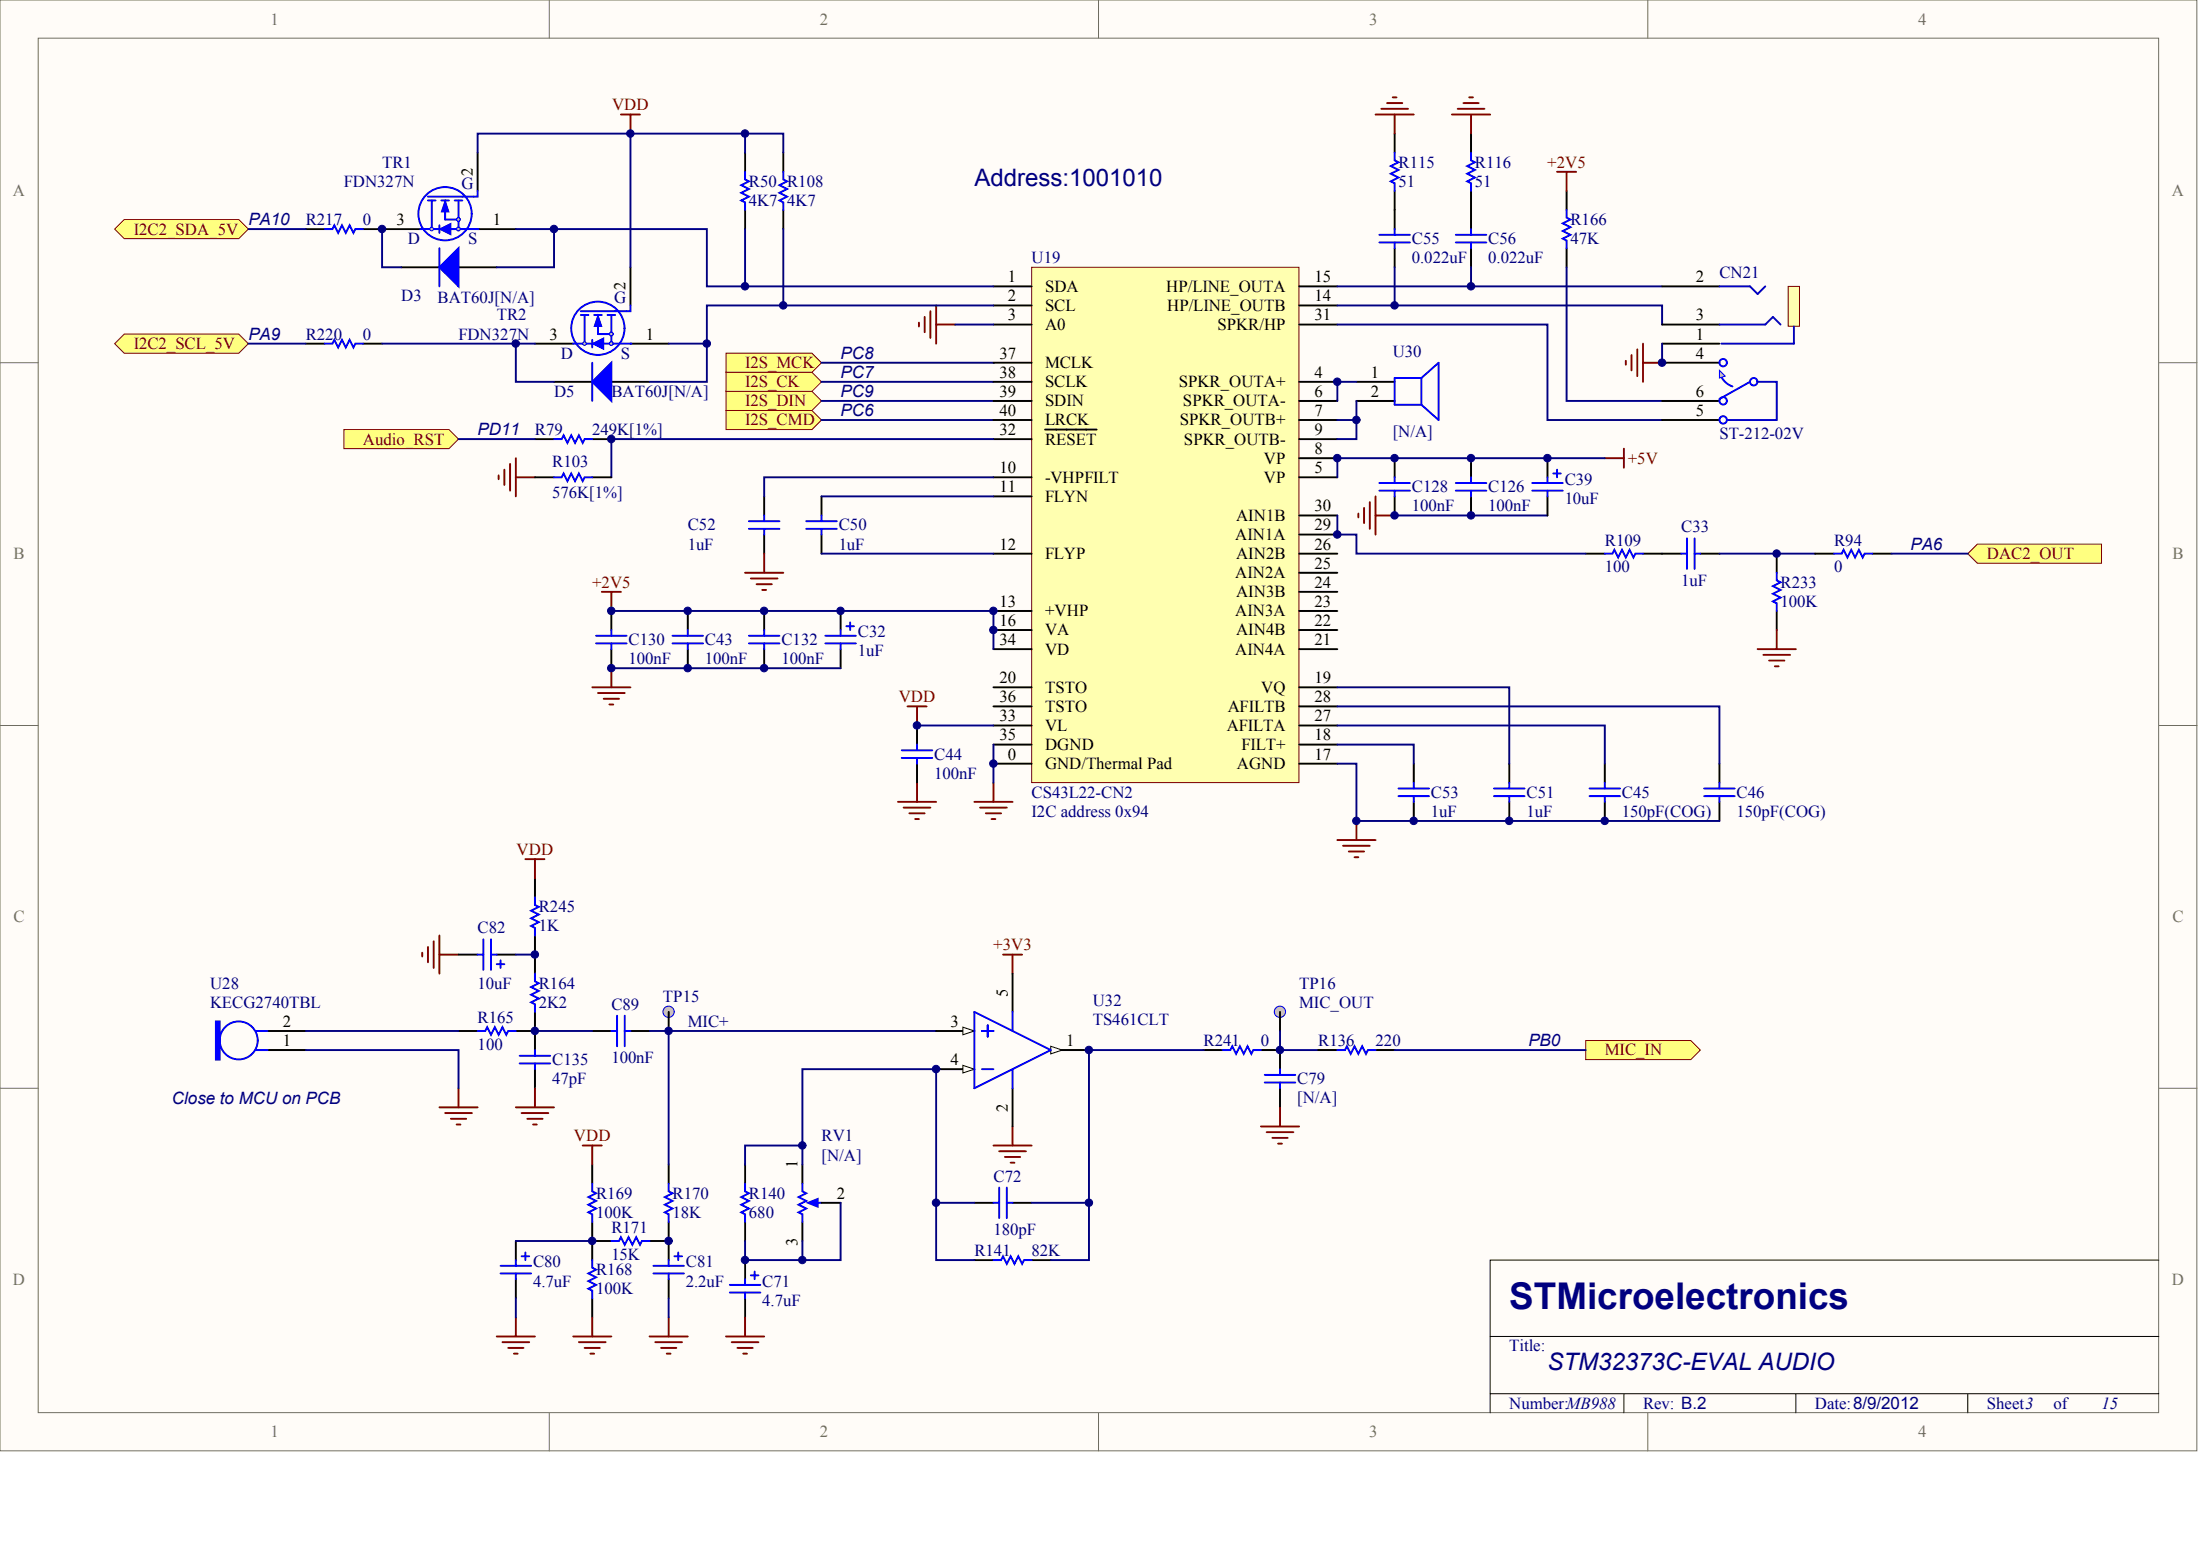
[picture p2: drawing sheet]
<svg xmlns="http://www.w3.org/2000/svg" width="840mm" height="594mm" viewBox="0 0 840 594" stroke-linecap="round" stroke-linejoin="round" font-family="sans-serif">
<g fill="#fffcf8" stroke="#716f64" stroke-width=".38">
<path d="M0 0h838.4v553.6h-838.4z"/>
<path d="M14.6 14.6h809.2v524.4h-809.2z"/>
</g>
<path d="M209.6 0v14.6M419.2 0v14.6M628.9 0v14.6M0 138.4h14.6M823.9 138.4h14.6M0 276.8h14.6M823.9 276.8h14.6M0 415.2h14.6M823.9 415.2h14.6M209.6 539.1v14.5M419.2 539.1v14.5M628.9 539.1v14.5" fill="none" stroke="#716f64" stroke-width=".38"/>
<path d="M823.9 480.8h-255.2v58.3M568.7 509.9h255.2M568.7 531.8h255.2M619.7 531.8v7.3M685.4 531.8v7.3M751 531.8v7.3" fill="none" stroke="#000" stroke-width=".38"/>
<path d="M102.1 393.4h14.6M226 393.4h7.3M240.6 393.4h7.3M102.1 400.7h14.6M226 444.4v7.3M226 466.2v14.6M226 495.4v7.2" fill="none" stroke="#000" stroke-width=".73"/>
<g fill="none" stroke="#00f" stroke-width=".73">
<path d="M97.7 393.4h4.4M233.3 393.4h2.2M235.5 387.5v11.7M238.4 393.4h2.2M238.4 387.5v11.7M97.7 400.7h4.4M226 451.7v2.9l1.5 .7-2.9 1.5 2.9 1.4-2.9 1.5 2.9 1.4-2.9 1.5 1.4 .7v2.9M226 480.8v2.9l1.5 .7-2.9 1.5 2.9 1.4-2.9 1.5 2.9 1.5-2.9 1.4 1.4 .7v3"/>
<circle cx="91.1" cy="397" r="7.3"/>
</g>
<path d="M82.4 389.7h1.4v14.6h-1.4z" fill-rule="evenodd" fill="#00f" stroke="#00f" stroke-width=".73"/>
<circle cx="255.2" cy="386.1" r="2.15" fill="#c0c0c0" stroke="#00f" stroke-width=".38"/>
<g fill="none" stroke="#000" stroke-width=".73">
<path d="M204.2 335.1v7.3M204.2 356.9v14.6M175 364.2h7.3M189.6 364.2h7.3M175 393.4h7.3M196.9 393.4h7.3M204.2 386.1v14.6M255.2 386.1v7.3M204.2 407.9v7.3M255.2 444.4v7.3M284.4 444.4v7.3M306.2 444.4v7.3"/>
<path d="M313.5 458.9h7.3M196.9 473.5v7.3M226 473.5h7.3M247.9 473.5h7.3M255.2 466.2v14.6M284.4 466.2v7.3M306.2 466.2v7.3M196.9 488.1v7.3M255.2 488.1v7.3M284.4 480.8v7.3M284.4 495.4v7.2"/>
</g>
<g fill="none" stroke="#00f" stroke-width=".73">
<path d="M184.5 358.4v11.7M187.4 358.4v11.7M204.2 342.4v2.9l1.4 .7-2.9 1.5 2.9 1.4-2.9 1.5 2.9 1.4-2.9 1.5 1.5 .7v2.9M182.3 364.2h2.2M187.4 364.2h2.2M189.6 367.9h2.9M191 366.4v2.9M204.2 371.5v2.9l1.4 .8-2.9 1.4 2.9 1.5-2.9 1.4 2.9 1.5-2.9 1.4 1.5 .8v2.9M182.3 393.4h2.9l.7-1.5 1.5 2.9 1.4-2.9 1.5 2.9 1.5-2.9 1.4 2.9 .7-1.4h3M198.3 405.8h11.7M198.3 402.8h11.7M204.2 400.7v2.1"/>
<path d="M204.2 405.8v2.1M255.2 451.7v2.9l1.4 .7-2.9 1.5 2.9 1.4-2.9 1.5 2.9 1.4-2.9 1.5 1.5 .7v2.9M284.4 451.7v2.9l1.4 .7-2.9 1.5 2.9 1.4-2.9 1.5 2.9 1.4-2.9 1.5 1.5 .7v2.9M306.2 451.7v2.9l1.5 .7-2.9 1.5 2.9 1.4-2.9 1.5 2.9 1.4-2.9 1.5 1.4 .7v2.9M309.9 458.9h3.6M199 479.3h3M200.5 477.9v2.9M233.3 473.5h2.9l.8-1.5 1.4 3 1.5-3 1.4 3 1.5-3 1.5 3 .7-1.5h2.9M257.4 479.3h2.9M258.8 477.9v2.9M191 483h11.7M191 485.9h11.7"/>
<path d="M196.9 480.8v2.2M196.9 485.9v2.2M249.4 483h11.6M249.4 485.9h11.6M255.2 480.8v2.2M255.2 485.9v2.2M278.5 490.3h11.7M278.5 493.2h11.7M284.4 488.1v2.2M284.4 493.2v2.2M286.5 486.6h3M288 485.2v2.9"/>
</g>
<g fill="none" stroke="#800000" stroke-width=".73">
<path d="M200.5 327.8h7.3M204.2 327.8v7.3M165.5 359.1v10.2M167.7 356.9v14.6M161.1 363.5v1.5M163.3 361.3v5.8M167.7 364.2h7.3M175 415.2v7.3M204.2 415.2v7.3M167.7 422.5h14.6M169.9 424.7h10.2M172.1 426.9h5.8"/>
<path d="M174.3 429.1h1.4M196.9 422.5h14.5M199 424.7h10.3M201.2 426.9h5.9M203.4 429.1h1.5M222.4 437.1h7.3M226 437.1v7.3M189.6 509.9h14.6M191.8 512.1h10.2M193.9 514.3h5.9M196.1 516.5h1.5M196.9 502.6v7.3"/>
<path d="M218.7 509.9h14.6M220.9 512.1h10.2M223.1 514.3h5.8M225.3 516.5h1.5M226 502.6v7.3M247.9 509.9h14.6M250.1 512.1h10.2M252.3 514.3h5.8M254.5 516.5h1.4M255.2 502.6v7.3M277.1 509.9h14.5M279.3 512.1h10.2"/>
<path d="M281.4 514.3h5.9M283.6 516.5h1.5M284.4 502.6v7.3"/>
</g>
<path d="M308.4 458.9l3.7-1.4v2.9z" fill="#00f" stroke="#00f" stroke-width=".73"/>
<path d="M196.9 364.2h7.3M116.7 393.4h58.3M204.2 393.4h21.8M247.9 393.4h7.3v51M255.2 393.4h102.1M116.7 400.7h58.3v14.5M284.4 444.4v-7.3h21.8v7.3M320.8 458.9v21.9h-36.4v-7.3M196.9 473.5h29.1M306.2 473.5v7.3M196.9 495.4v7.2M255.2 495.4v7.2" fill="none" stroke="#000080" stroke-width=".73"/>
<g fill="#ffff80" stroke="#800000" stroke-width=".38">
<path d="M277.1 156.6h32.8l3.6 3.7-3.6 3.6h-32.8z" fill-rule="evenodd"/>
<path d="M277.1 149.3h32.8l3.6 3.7-3.6 3.6h-32.8z" fill-rule="evenodd"/>
<path d="M277.1 142h32.8l3.6 3.7-3.6 3.6h-32.8z" fill-rule="evenodd"/>
</g>
<path d="M233.3 255v7.2M226 262.2h14.6M228.2 264.4h10.2M230.4 266.6h5.8M232.6 268.8h1.4" fill="none" stroke="#800000" stroke-width=".73"/>
<g fill="#ffff80" stroke="#800000" stroke-width=".38">
<path d="M43.7 131.1l3.7-3.6h43.7l3.7 3.6-3.7 3.7h-43.7z" fill-rule="evenodd"/>
<path d="M43.7 87.4l3.7-3.6h43.7l3.7 3.6-3.7 3.7h-43.7z" fill-rule="evenodd"/>
</g>
<path d="M532.3 51v7.3M532.3 72.8v7.3M517.7 145.7h14.6M517.7 153h14.6M204.2 167.5h7.2M226 167.5h7.3" fill="none" stroke="#000" stroke-width=".73"/>
<path d="M532.3 58.3v2.9l1.4 .7-2.9 1.5 2.9 1.4-2.9 1.5 2.9 1.4-2.9 1.5 1.5 .7v2.9M542.5 144.2l6.5-5.8v21.9l-6.5-5.9M542.5 144.2v10.2M542.5 144.2h-10.2v10.2h10.2M211.4 167.5h3l.7-1.4 1.4 2.9 1.5-2.9 1.5 2.9 1.4-2.9 1.5 2.9 .7-1.5h2.9" fill="none" stroke="#00f" stroke-width=".73"/>
<path d="M529.3 39.3h5.9M531.5 37.1h1.5M525 43.7h14.5M527.1 41.5h10.3M532.3 43.7v7.3M620.5 137.7v1.4M622.7 135.5v5.8M624.9 133.3v10.2M627 131.1v14.6M627 138.4h7.3" fill="none" stroke="#800000" stroke-width=".73"/>
<path d="M131.2 163.9h40.1l3.7 3.6-3.7 3.7h-40.1z" fill-rule="evenodd" fill="#ffff80" stroke="#800000" stroke-width=".38"/>
<path d="M175 167.5h29.2" fill="none" stroke="#000080" stroke-width=".73"/>
<path d="M277.1 134.8h32.8l3.6 3.6-3.6 3.6h-32.8z" fill-rule="evenodd" fill="#ffff80" stroke="#800000" stroke-width=".38"/>
<path d="M192.5 179.2v5.8M194.7 177v10.2M196.9 174.8v14.6M612.5 174.8h7.2M619.7 171.2v7.3M190.3 181.4v1.4M196.9 182.1h7.3" fill="none" stroke="#800000" stroke-width=".73"/>
<path d="M313.5 138.4h65.6M313.5 145.7h65.6M313.5 153h65.6M313.5 160.3h65.6" fill="none" stroke="#000080" stroke-width=".73"/>
<path d="M313.5 189.4v7.3M313.5 204v7.3M320.8 233.1v7.3M320.8 247.7v7.3" fill="none" stroke="#000" stroke-width=".73"/>
<path d="M307.7 198.9h11.7M313.5 196.7v2.2M307.7 201.8h11.7M313.5 201.8v2.2M323 238.9h2.9M324.5 237.5v2.9M315 242.6h11.6M315 245.5h11.6M320.8 240.4v2.2M320.8 245.5v2.2" fill="none" stroke="#00f" stroke-width=".73"/>
<path d="M393.7 102h102v196.6h-102z" fill="#ffffb0" stroke="#800000" stroke-width=".38"/>
<g fill="none" stroke="#000" stroke-width=".73">
<path d="M561.4 51v7.3M561.4 72.8v14.6M597.9 72.8v7.3M532.3 80.1v7.3M532.3 94.7v7.3M561.4 94.7v7.3M597.9 94.7v7.3M379.1 109.3h14.6M379.1 116.6h14.6M495.8 109.3h14.6M495.8 116.6h14.6M634.3 109.3h21.9"/>
<path d="M379.1 123.8h14.6M379.1 138.4h14.6M495.8 123.8h14.6M634.3 123.8h21.9M634.3 131.1h21.9M379.1 145.7h14.6M379.1 153h14.6M495.8 145.7h14.6M495.8 153h14.6M379.1 160.3h14.6M379.1 167.5h14.6M398.8 163.9h19.7"/>
<path d="M495.8 160.3h14.6M495.8 174.8h14.6M495.8 167.5h14.6M291.6 189.4v7.3M379.1 182.1h14.6M379.1 189.4h14.6M495.8 182.1h14.6M495.8 196.7h14.6M291.6 204v7.3M379.1 211.3h14.6M495.8 211.3h14.6M495.8 218.5h14.6"/>
<path d="M495.8 204h14.6M379.1 233.1h14.6M495.8 233.1h14.6M495.8 225.8h14.6M379.1 240.4h14.6M379.1 247.7h14.6M495.8 240.4h14.6M495.8 247.7h14.6M379.1 262.2h14.6M379.1 276.8h14.6M379.1 269.5h14.6M495.8 262.2h14.6"/>
<path d="M495.8 276.8h14.6M495.8 269.5h14.6M379.1 291.4h14.6M379.1 284.1h14.6M495.8 291.4h14.6M495.8 284.1h14.6M539.5 291.4v7.3M576 291.4v7.3M612.5 291.4v7.3M656.2 291.4v7.3M539.5 306v7.2M576 306v7.2"/>
<path d="M612.5 306v7.2M656.2 306v7.2"/>
</g>
<g fill="none" stroke="#000080" stroke-width=".73">
<path d="M510.4 116.6h123.9v7.2M510.4 109.3h123.9M532.3 102v14.6M561.4 102v7.3M597.9 102v51h36.4M364.6 123.8h14.5M510.4 123.8h80.2v36.5h43.7M379.1 167.5h-145.8v14.6M612.5 174.8h-102.1v7.3M313.5 189.4h65.6M379.1 182.1h-87.5v7.3M532.3 196.7h58.3"/>
<path d="M313.5 211.3h65.6M233.3 233.1h145.8v14.6M233.3 255h87.5M350 276.8h29.1M510.4 262.2h65.6v29.2M510.4 276.8h102.1v14.6M510.4 269.5h145.8v21.9M379.1 284.1v14.6M510.4 284.1h29.1v7.3M510.4 291.4h7.3v21.8h138.5"/>
</g>
<g fill="none" stroke="#00f" stroke-width=".73">
<path d="M561.4 58.3v2.9l1.5 .7-2.9 1.5 2.9 1.4-2.9 1.5 2.9 1.4-2.9 1.5 1.4 .7v2.9M526.4 92.5h11.7M526.4 89.6h11.7M532.3 87.4v2.2M532.3 92.5v2.2M555.6 92.5h11.7M555.6 89.6h11.7M561.4 87.4v2.2M561.4 92.5v2.2M597.9 80.1v2.9l1.4 .8-2.9 1.4 2.9 1.5-2.9 1.4 2.9 1.5-2.9 1.5 1.5 .7v2.9M285.8 198.9h11.7M291.6 196.7v2.2"/>
<path d="M285.8 201.8h11.7M291.6 201.8v2.2M539.5 298.7v2.2M576 298.7v2.2M612.5 298.7v2.2M656.2 298.7v2.2M533.7 300.9h11.7M533.7 303.8h11.7M539.5 303.8v2.2M570.2 300.9h11.6M570.2 303.8h11.6M576 303.8v2.2"/>
<path d="M606.6 300.9h11.7M606.6 303.8h11.7M612.5 303.8v2.2M650.4 300.9h11.6M650.4 303.8h11.6M656.2 303.8v2.2"/>
</g>
<g fill="none" stroke="#800000" stroke-width=".73">
<path d="M558.5 39.3h5.8M560.7 37.1h1.4M554.1 43.7h14.6M556.3 41.5h10.2M561.4 43.7v7.3M594.2 65.6h7.3M597.9 65.6v7.2M355.1 118.7v10.2M357.3 116.6v14.5M350.7 123.1v1.5M352.9 120.9v5.8M357.3 123.8h7.3"/>
<path d="M518.4 196v1.4M520.6 193.8v5.8M522.8 191.6v10.2M525 189.4v14.6M525 196.7h7.3M284.4 218.5h14.5M291.6 211.3v7.2M229.7 225.8h7.3M233.3 225.8v7.3M286.5 220.7h10.2M288.7 222.9h5.9M290.9 225.1h1.5"/>
<path d="M346.3 269.5h7.3M350 269.5v7.3M350 298.7v7.3M379.1 298.7v7.3M342.7 306h14.6M344.9 308.1h10.2M347.1 310.3h5.8M349.2 312.5h1.5M371.8 306h14.6M374 308.1h10.2M376.2 310.3h5.9M378.4 312.5h1.5"/>
<path d="M517.7 313.2v7.3M510.4 320.5h14.6M512.6 322.7h10.2M514.8 324.9h5.8M516.9 327.1h1.5"/>
</g>
<path d="M656.2 123.8h17.5l2.9-2.9 2.9 2.9" fill="none" stroke="#0000b4" stroke-width=".73"/>
<path d="M682.5 109.3h4.3v15.2h-4.3z" fill="#ffffb0" stroke="#800000" stroke-width=".38"/>
<path d="M656.2 109.3h11.7l2.9 2.9 2.9-2.9M684.6 124.6v6.5h-27.7M670.8 145.7h7.3v14.6h-19" fill="none" stroke="#0000b4" stroke-width=".73"/>
<path d="M634.3 138.4h21.9M634.3 153h21.9M634.3 160.3h21.9" fill="none" stroke="#000" stroke-width=".73"/>
<g fill="none" stroke="#00f" stroke-width=".73">
<path d="M657.2 144.2l2 2.2 2 1M667.9 145.7l-11.7 6.5"/>
<circle cx="657.6" cy="138.4" r="1.42"/>
<circle cx="657.6" cy="152.9" r="1.42"/>
<circle cx="669.3" cy="145.7" r="1.42"/>
<circle cx="657.6" cy="160.2" r="1.42"/>
</g>
<path d="M656.2 141.3l2.2 2.2-2.2 .7z" fill="#c0c0c0" stroke="#00f" stroke-width=".38"/>
<path d="M634.3 131.1v7.3" fill="none" stroke="#000080" stroke-width=".73"/>
<path d="M751 211.3l3.6-3.7h47.4v7.3h-47.4z" fill-rule="evenodd" fill="#ffff80" stroke="#800000" stroke-width=".38"/>
<g fill="none" stroke="#000" stroke-width=".73">
<path d="M116.7 87.4h7.2M138.5 87.4h7.3M116.7 131.1h7.2M138.5 131.1h7.3M532.3 174.8v7.3M561.4 174.8v7.3M590.6 174.8v7.3M204.2 182.1h7.2M226 182.1h7.3M532.3 189.4v7.3M561.4 189.4v7.3M590.6 189.4v7.3"/>
<path d="M605.2 211.3h7.3M627 211.3h14.6M648.9 211.3h7.3M678.1 211.3v7.2M692.7 211.3h7.2M714.5 211.3h7.3M233.3 233.1v7.3M262.5 233.1v7.3M291.6 233.1v7.3M678.1 233.1v7.3M233.3 247.7v7.3M262.5 247.7v7.3"/>
<path d="M291.6 247.7v7.3M350 276.8v7.3M350 291.4v7.3M371.8 458.9h7.3M386.4 458.9h7.3"/>
</g>
<g fill="none" stroke="#00f" stroke-width=".73">
<path d="M123.9 87.4h3l.7-1.4 1.5 2.9 1.4-2.9 1.5 2.9 1.4-2.9 1.5 2.9 .7-1.5h2.9M123.9 131.1h3l.7-1.4 1.5 2.9 1.4-2.9 1.5 2.9 1.4-2.9 1.5 2.9 .7-1.5h2.9M594.2 179.2v2.9M211.4 182.1h3l.7-1.4 1.4 2.9 1.5-2.9 1.5 2.9 1.4-2.9 1.5 2.9 .7-1.5h2.9M526.4 187.2h11.7M526.4 184.3h11.7M532.3 182.1v2.2M532.3 187.2v2.2M555.6 187.2h11.7M555.6 184.3h11.7M561.4 182.1v2.2M561.4 187.2v2.2"/>
<path d="M584.7 187.2h11.7M584.7 184.3h11.7M590.6 182.1v2.2M590.6 187.2v2.2M592.8 180.7h2.9M612.5 211.3h2.9l.7-1.5 1.5 2.9 1.4-2.9 1.5 2.9 1.4-2.9 1.5 2.9 .7-1.4h2.9M641.6 211.3h2.2M643.8 205.4v11.7M646.7 205.4v11.7M646.7 211.3h2.2M678.1 218.5v3l1.4 .7-2.9 1.4 2.9 1.5-2.9 1.5 2.9 1.4-2.9 1.5 1.5 .7v2.9M699.9 211.3h3l.7-1.5 1.5 2.9 1.4-2.9 1.5 2.9 1.4-2.9 1.5 2.9 .7-1.4h2.9"/>
<path d="M227.5 245.5h11.6M227.5 242.6h11.6M233.3 240.4v2.2M233.3 245.5v2.2M256.6 245.5h11.7M256.6 242.6h11.7M262.5 240.4v2.2M262.5 245.5v2.2M285.8 245.5h11.7M285.8 242.6h11.7M291.6 240.4v2.2M291.6 245.5v2.2"/>
<path d="M344.1 289.2h11.7M344.1 286.3h11.7M350 284.1v2.2M350 289.2v2.2M379.1 458.9h2.2M381.3 453.1v11.7M384.2 453.1v11.7M384.2 458.9h2.2"/>
</g>
<path d="M670.8 247.7h14.6M673 249.9h10.2M675.2 252h5.8M677.3 254.2h1.5M678.1 240.4v7.3" fill="none" stroke="#800000" stroke-width=".73"/>
<path d="M517.7 145.7h-7.3v7.3M517.7 153v7.3h-7.3M517.7 160.3v7.2h-7.3M510.4 196.7v7.3h7.3v7.3h87.5M656.2 211.3h36.5M721.8 211.3h29.2" fill="none" stroke="#000080" stroke-width=".73"/>
<circle cx="488.5" cy="386.1" r="2.15" fill="#c0c0c0" stroke="#00f" stroke-width=".38"/>
<path d="M488.5 386.1v7.3M459.3 400.7h7.3M481.2 400.7h7.3v7.2M488.5 415.2v7.3" fill="none" stroke="#000" stroke-width=".73"/>
<path d="M466.6 400.7h2.9l.8-1.5 1.4 2.9 1.5-2.9 1.5 2.9 1.4-2.9 1.5 2.9 .7-1.4h2.9M482.7 413h11.6M482.7 410.1h11.6M488.5 407.9v2.2M488.5 413v2.2" fill="none" stroke="#00f" stroke-width=".73"/>
<path d="M481.2 429.8h14.6M483.4 432h10.2M485.6 434.2h5.8M487.8 436.4h1.4M488.5 422.5v7.3" fill="none" stroke="#800000" stroke-width=".73"/>
<path d="M488.5 393.4v7.3h14.6" fill="none" stroke="#000080" stroke-width=".73"/>
<path d="M605.2 397h40.1l3.6 3.7-3.6 3.6h-40.1z" fill-rule="evenodd" fill="#ffff80" stroke="#800000" stroke-width=".38"/>
<path d="M357.3 407.9h14.5M503.1 400.7h7.3M525 400.7h7.3M371.8 480.8h7.3M393.7 480.8h7.3" fill="none" stroke="#000" stroke-width=".73"/>
<path d="M510.4 400.7h2.9l.7-1.5 1.5 2.9 1.4-2.9 1.5 2.9 1.5-2.9 1.4 2.9 .7-1.4h3M379.1 480.8h3l.7-1.5 1.4 2.9 1.5-2.9 1.5 2.9 1.4-2.9 1.5 2.9 .7-1.4h2.9" fill="none" stroke="#00f" stroke-width=".73"/>
<path d="M382.8 364.2h7.3M386.4 364.2v7.3M379.1 437.1h14.6M381.3 439.3h10.2M386.4 429.8v7.3M383.5 441.5h5.8M385.7 443.6h1.5" fill="none" stroke="#800000" stroke-width=".73"/>
<path d="M459.3 400.7h-43.7v58.2h-21.9M532.3 400.7h72.9M306.2 437.1v-29.2h51.1v72.9h14.5M415.6 458.9v21.9h-14.6" fill="none" stroke="#000080" stroke-width=".73"/>
<path d="M367.5 406.5l4.3 1.4-4.3 1.5z" fill="#fffcf8" stroke="#000" stroke-width=".38"/>
<path d="M357.3 393.4h14.5" fill="none" stroke="#000" stroke-width=".73"/>
<path d="M367.5 391.9l4.3 1.5-4.3 1.4z" fill="#fffcf8" stroke="#000" stroke-width=".38"/>
<path d="M401 400.7h14.6" fill="none" stroke="#000" stroke-width=".73"/>
<path d="M401 399.2l4.4 1.5-4.4 1.4z" fill="#fffcf8" stroke="#000" stroke-width=".38"/>
<path d="M182.3 58.3v14.5M182.3 87.4h14.6M386.4 371.5v14.6M386.4 415.2v14.6" fill="none" stroke="#000" stroke-width=".73"/>
<path d="M371.8 386.1l29.2 14.6-29.2 14.5zM374.8 393.4h4.3M377 391.2v4.4M386.4 386.1v7.3M374.8 407.9h4.3M386.4 407.9v7.3" fill="none" stroke="#00f" stroke-width=".73"/>
<path d="M357.3 458.9h14.5" fill="none" stroke="#000080" stroke-width=".73"/>
<circle cx="182.3" cy="87.4" r=".36" fill="#00f"/>
<g fill="none" stroke="#00f" stroke-width=".73">
<path d="M163.3 75h13.1M163.3 76.5h2.9M168.4 76.5h2.9M169.9 76.5v7.3h5.1v-7.3M173.5 76.5h2.9M182.3 72.8v2.2h-1.5M160.4 87.4h4.4M167.7 87.4h7.3M167.7 86v2.9"/>
<circle cx="169.9" cy="81.5" r="10.2"/>
</g>
<path d="M145.8 87.4h14.6" fill="none" stroke="#000" stroke-width=".73"/>
<g fill="#00f" stroke="#00f" stroke-width=".38">
<path d="M169.9 76.5l1.4 4.4h-2.9z"/>
<path d="M167.7 87.4l4.4-2.2v4.4z"/>
</g>
<circle cx="175" cy="83.7" r=".69" fill="#c0c0c0" stroke="#00f" stroke-width=".38"/>
<path d="M176.4 75h4.4" fill="none" stroke="#00f" stroke-width=".73"/>
<circle cx="175" cy="87.4" r=".69" fill="#c0c0c0" stroke="#00f" stroke-width=".38"/>
<path d="M164.8 76.5v10.9h2.9M175 83.8v3.6h7.3" fill="none" stroke="#00f" stroke-width=".73"/>
<g fill="#c0c0c0" stroke="#00f" stroke-width=".38">
<circle cx="164.7" cy="87.4" r=".69"/>
<circle cx="175" cy="87.4" r=".69"/>
<circle cx="175" cy="83.7" r=".69"/>
</g>
<path d="M240.6 102v14.6M240.6 131.1h14.6" fill="none" stroke="#000" stroke-width=".73"/>
<circle cx="240.6" cy="131.1" r=".36" fill="#00f"/>
<g fill="none" stroke="#00f" stroke-width=".73">
<path d="M221.7 118.7h13.1M240.6 116.6v2.1h-1.5M218.7 131.1h4.4M221.7 120.2h2.9M226 131.1h7.3M226 129.7v2.9M226.8 120.2h2.9M228.2 120.2v7.3h5.1v-7.3M231.9 120.2h2.9"/>
<circle cx="228.2" cy="125.3" r="10.2"/>
</g>
<path d="M204.2 131.1h14.5" fill="none" stroke="#000" stroke-width=".73"/>
<g fill="#00f" stroke="#00f" stroke-width=".38">
<path d="M228.2 120.2l1.5 4.4h-2.9z"/>
<path d="M226 131.1l4.4-2.2v4.4z"/>
</g>
<circle cx="233.3" cy="127.4" r=".69" fill="#c0c0c0" stroke="#00f" stroke-width=".38"/>
<path d="M234.8 118.7h4.3" fill="none" stroke="#00f" stroke-width=".73"/>
<circle cx="233.3" cy="131.1" r=".69" fill="#c0c0c0" stroke="#00f" stroke-width=".38"/>
<path d="M223.1 120.2v10.9h2.9M233.3 127.5v3.6h7.3" fill="none" stroke="#00f" stroke-width=".73"/>
<g fill="#c0c0c0" stroke="#00f" stroke-width=".38">
<circle cx="223.1" cy="131.1" r=".69"/>
<circle cx="233.3" cy="131.1" r=".69"/>
<circle cx="233.3" cy="127.4" r=".69"/>
</g>
<g fill="none" stroke="#000080" stroke-width=".73">
<path d="M240.6 51h-58.3v7.3M284.4 58.3v-7.3h14.5v7.3M284.4 51h-43.8v51M94.8 87.4h21.9M145.8 87.4v14.6h7.3M196.9 87.4h72.9v21.9h109.3M211.4 87.4v14.6h-21.8M284.4 87.4v21.9M298.9 87.4v29.2M379.1 116.6h-109.3v14.5h-14.6M94.8 131.1h21.9M145.8 131.1h51.1"/>
<path d="M204.2 131.1h-7.3v14.6h14.5M269.8 131.1v14.6h-21.9"/>
</g>
<path d="M284.4 58.3v7.3M298.9 58.3v7.3M284.4 80.1v7.3M298.9 80.1v7.3M153.1 102h14.6M175 102h14.6M211.4 145.7h14.6M233.3 145.7h14.6" fill="none" stroke="#000" stroke-width=".73"/>
<path d="M284.4 65.6v2.9l1.4 .7-2.9 1.5 2.9 1.4-2.9 1.5 2.9 1.4-2.9 1.5 1.5 .7v2.9M298.9 65.6v2.9l1.5 .7-2.9 1.5 2.9 1.4-2.9 1.5 2.9 1.4-2.9 1.5 1.4 .7v2.9M167.7 94.7v14.6M226 138.4v14.6" fill="none" stroke="#00f" stroke-width=".73"/>
<path d="M237 43.7h7.3M240.6 43.7v7.3" fill="none" stroke="#800000" stroke-width=".73"/>
<g fill="#00f" stroke="#00f" stroke-width=".73">
<path d="M226 145.7l7.3-7.3v14.6z"/>
<path d="M167.7 102l7.3-7.3v14.6z"/>
</g>
<g fill="#000080" stroke="#000080" stroke-width=".38">
<circle cx="145.8" cy="87.4" r="1.42"/>
<circle cx="196.8" cy="131.1" r="1.42"/>
<circle cx="204.1" cy="393.3" r="1.42"/>
<circle cx="204.1" cy="364.2" r="1.42"/>
<circle cx="211.4" cy="87.4" r="1.42"/>
<circle cx="226" cy="473.5" r="1.42"/>
<circle cx="233.3" cy="254.9" r="1.42"/>
<circle cx="233.3" cy="233.1" r="1.42"/>
<circle cx="233.3" cy="167.5" r="1.42"/>
<circle cx="240.6" cy="51" r="1.42"/>
<circle cx="255.2" cy="473.5" r="1.42"/>
<circle cx="255.2" cy="393.3" r="1.42"/>
<circle cx="262.4" cy="254.9" r="1.42"/>
<circle cx="262.4" cy="233.1" r="1.42"/>
<circle cx="269.7" cy="131.1" r="1.42"/>
<circle cx="284.3" cy="480.8" r="1.42"/>
<circle cx="284.3" cy="109.2" r="1.42"/>
<circle cx="284.3" cy="51" r="1.42"/>
<circle cx="291.6" cy="254.9" r="1.42"/>
<circle cx="291.6" cy="233.1" r="1.42"/>
<circle cx="298.9" cy="116.5" r="1.42"/>
<circle cx="306.2" cy="480.8" r="1.42"/>
<circle cx="306.2" cy="437" r="1.42"/>
<circle cx="320.8" cy="233.1" r="1.42"/>
<circle cx="349.9" cy="276.8" r="1.42"/>
<circle cx="357.2" cy="458.9" r="1.42"/>
<circle cx="357.2" cy="407.9" r="1.42"/>
<circle cx="379.1" cy="291.3" r="1.42"/>
<circle cx="379.1" cy="240.4" r="1.42"/>
<circle cx="379.1" cy="233.1" r="1.42"/>
<circle cx="415.6" cy="458.9" r="1.42"/>
<circle cx="415.6" cy="400.6" r="1.42"/>
<circle cx="488.5" cy="400.6" r="1.42"/>
<circle cx="510.3" cy="203.9" r="1.42"/>
<circle cx="510.3" cy="174.8" r="1.42"/>
<circle cx="510.3" cy="145.7" r="1.42"/>
<circle cx="517.6" cy="313.2" r="1.42"/>
<circle cx="517.6" cy="160.2" r="1.42"/>
<circle cx="532.2" cy="196.6" r="1.42"/>
<circle cx="532.2" cy="174.8" r="1.42"/>
<circle cx="532.2" cy="116.5" r="1.42"/>
<circle cx="539.5" cy="313.2" r="1.42"/>
<circle cx="561.4" cy="196.6" r="1.42"/>
<circle cx="561.4" cy="174.8" r="1.42"/>
<circle cx="561.4" cy="109.2" r="1.42"/>
<circle cx="576" cy="313.2" r="1.42"/>
<circle cx="590.5" cy="174.8" r="1.42"/>
<circle cx="612.4" cy="313.2" r="1.42"/>
<circle cx="634.3" cy="138.4" r="1.42"/>
<circle cx="678" cy="211.2" r="1.42"/>
</g>
<text font-size="14.1" fill="#000080" x="576" y="499.3">STMicroelectronics</text>
<g font-size="9.2" fill="#000080">
<text x="371.8" y="71">Address:1001010</text>
<text x="590.6" y="522.6">STM32373C-EVAL AUDIO</text>
</g>
<g font-size="6.5" fill="#000080">
<text x="94.8" y="86">PA10</text>
<text x="94.8" y="129.7">PA9</text>
<text x="320.8" y="137">PC8</text>
<text x="320.8" y="144.3">PC7</text>
<text x="320.8" y="151.6">PC9</text>
<text x="320.8" y="158.8">PC6</text>
<text x="182.3" y="166.1">PD11</text>
<text x="729.1" y="209.8">PA6</text>
<text x="583.3" y="399.2">PB0</text>
<text x="65.6" y="421.1">Close to MCU on PCB</text>
</g>
<g font-size="6.4" fill="#716f64">
<text x="103.2" y="9.3">1</text>
<text x="312.9" y="9.3">2</text>
<text x="522.5" y="9.3">3</text>
<text x="732.1" y="9.3">4</text>
<text x="5" y="74.9">A</text>
<text x="828.9" y="74.9">A</text>
<text x="5.2" y="213.3">B</text>
<text x="829.1" y="213.3">B</text>
<text x="5.2" y="351.7">C</text>
<text x="829.1" y="351.7">C</text>
<text x="5" y="490.1">D</text>
<text x="828.9" y="490.1">D</text>
<text x="103.2" y="548.4">1</text>
<text x="312.9" y="548.4">2</text>
<text x="522.5" y="548.4">3</text>
<text x="732.1" y="548.4">4</text>
</g>
<g font-size="6.4" fill="#800000">
<text x="233.6" y="42.1">VDD</text>
<text x="590.5" y="64">+2V5</text>
<text x="51" y="89.5">I2C2_SDA_5V</text>
<text x="51" y="133.2">I2C2_SCL_5V</text>
<text x="284.4" y="140.5">I2S_MCK</text>
<text x="284.4" y="147.8">I2S_CK</text>
<text x="284.4" y="155">I2S_DIN</text>
<text x="284.4" y="162.3">I2S_CMD</text>
<text x="138.5" y="169.6">Audio_RST</text>
<text x="621.2" y="176.9">+5V</text>
<text x="758.3" y="213.3">DAC2_OUT</text>
<text x="226" y="224.3">+2V5</text>
<text x="343" y="268">VDD</text>
<text x="197.2" y="326.2">VDD</text>
<text x="379.1" y="362.7">+3V3</text>
<text x="612.5" y="402.7">MIC_IN</text>
<text x="219" y="435.5">VDD</text>
</g>
<g font-size="6.4" fill="#000080">
<text x="145.8" y="64">TR1</text>
<text x="533.7" y="64">R115</text>
<text x="562.9" y="64">R116</text>
<text x="131.2" y="71.3">FDN327N</text>
<text x="176.1" y="72">G</text>
<text x="285.8" y="71.3">R50 R108</text>
<text x="533.7" y="71.3">51</text>
<text x="562.9" y="71.3">51</text>
<text x="285.8" y="78.6">4K7</text>
<text x="300.4" y="78.6">4K7</text>
<text x="116.7" y="85.8">R217</text>
<text x="138.5" y="85.8">0</text>
<text x="599.3" y="85.8">R166</text>
<text x="155.7" y="93.1">D</text>
<text x="178.6" y="93.1">S</text>
<text x="538.8" y="93.1">C55</text>
<text x="568" y="93.1">C56</text>
<text x="599.3" y="93.1">47K</text>
<text x="393.7" y="100.4">U19</text>
<text x="538.8" y="100.4">0.022uF</text>
<text x="568" y="100.4">0.022uF</text>
<text x="656.2" y="106.2">CN21</text>
<text x="153.1" y="115">D3</text>
<text x="167" y="115.7">BAT60J[N/A]</text>
<text x="234.4" y="115.7">G</text>
<text x="189.6" y="122.3">TR2</text>
<text x="116.7" y="129.5">R220</text>
<text x="138.5" y="129.5">0</text>
<text x="175" y="129.5">FDN327N</text>
<text x="214" y="136.8">D</text>
<text x="237" y="136.8">S</text>
<text x="531.5" y="136.1">U30</text>
<text x="211.4" y="151.4">D5</text>
<text x="233.3" y="151.4">BAT60J[N/A]</text>
<text x="204.2" y="166">R79</text>
<text x="226" y="166">249K[1%]</text>
<text x="531.5" y="166.7">[N/A]</text>
<text x="656.2" y="167.4">ST-212-02V</text>
<text x="210.7" y="178.4">R103</text>
<text x="597.1" y="184.9">C39</text>
<text x="210.7" y="190">576K[1%]</text>
<text x="538.8" y="187.8">C128</text>
<text x="568" y="187.8">C126</text>
<text x="538.8" y="195.1">100nF</text>
<text x="568" y="195.1">100nF</text>
<text x="597.1" y="192.2">10uF</text>
<text x="262.5" y="202.4">C52</text>
<text x="320.1" y="202.4">C50</text>
<text x="641.6" y="203.1">C33</text>
<text x="262.5" y="209.7">1uF</text>
<text x="320.1" y="209.7">1uF</text>
<text x="612.5" y="208.2">R109</text>
<text x="699.9" y="208.2">R94</text>
<text x="612.5" y="218.4">100</text>
<text x="699.9" y="218.4">0</text>
<text x="641.6" y="223.5">1uF</text>
<text x="679.5" y="224.3">R233</text>
<text x="679.5" y="231.5">100K</text>
<text x="327.4" y="243.2">C32</text>
<text x="239.9" y="246.1">C130</text>
<text x="269" y="246.1">C43</text>
<text x="298.2" y="246.1">C132</text>
<text x="327.4" y="250.5">1uF</text>
<text x="239.9" y="253.4">100nF</text>
<text x="269" y="253.4">100nF</text>
<text x="298.2" y="253.4">100nF</text>
<text x="356.5" y="289.8">C44</text>
<text x="356.5" y="297.1">100nF</text>
<text x="393.7" y="304.4">CS43L22-CN2</text>
<text x="546.1" y="304.4">C53</text>
<text x="582.6" y="304.4">C51</text>
<text x="619" y="304.4">C45</text>
<text x="662.8" y="304.4">C46</text>
<text x="393.7" y="311.7">I2C address 0x94</text>
<text x="546.1" y="311.7">1uF</text>
<text x="582.6" y="311.7">1uF</text>
<text x="619" y="311.7">150pF(COG)</text>
<text x="662.8" y="311.7">150pF(COG)</text>
<text x="205.6" y="348.1">R245</text>
<text x="182.3" y="356.1">C82</text>
<text x="205.6" y="355.4">1K</text>
<text x="80.2" y="377.2">U28</text>
<text x="182.3" y="377.2">10uF</text>
<text x="205.6" y="377.2">R164</text>
<text x="495.8" y="377.2">TP16</text>
<text x="253" y="382.3">TP15</text>
<text x="417.1" y="383.8">U32</text>
<text x="80.2" y="384.5">KECG2740TBL</text>
<text x="205.6" y="384.5">2K2</text>
<text x="233.3" y="385.2">C89</text>
<text x="495.8" y="384.5">MIC_OUT</text>
<text x="182.3" y="390.3">R165</text>
<text x="262.5" y="391.8">MIC+</text>
<text x="417.1" y="391.1">TS461CLT</text>
<text x="182.3" y="400.5">100</text>
<text x="459.3" y="399.1">R241</text>
<text x="481.2" y="399.1">0</text>
<text x="503.1" y="399.1">R136</text>
<text x="525" y="399.1">220</text>
<text x="210.7" y="406.4">C135</text>
<text x="233.3" y="405.6">100nF</text>
<text x="210.7" y="413.7">47pF</text>
<text x="495.1" y="413.7">C79</text>
<text x="495.1" y="420.9">[N/A]</text>
<text x="313.5" y="435.5">RV1</text>
<text x="313.5" y="442.8">[N/A]</text>
<text x="379.1" y="450.8">C72</text>
<text x="227.5" y="457.4">R169</text>
<text x="256.6" y="457.4">R170</text>
<text x="285.8" y="457.4">R140</text>
<text x="227.5" y="464.6">100K</text>
<text x="256.6" y="464.6">18K</text>
<text x="285.8" y="464.6">680</text>
<text x="233.3" y="470.5">R171</text>
<text x="379.1" y="471.2">180pF</text>
<text x="371.8" y="479.2">R141</text>
<text x="393.7" y="479.2">82K</text>
<text x="203.4" y="483.6">C80</text>
<text x="233.3" y="480.7">15K</text>
<text x="261.8" y="483.6">C81</text>
<text x="203.4" y="490.9">4.7uF</text>
<text x="227.5" y="486.5">R168</text>
<text x="261.8" y="490.9">2.2uF</text>
<text x="290.9" y="490.9">C71</text>
<text x="227.5" y="493.8">100K</text>
<text x="290.9" y="498.2">4.7uF</text>
<text x="576" y="515.6">Title:</text>
<text x="576" y="537.5">Number:MB988</text>
<text x="627" y="537.5">Rev: B.2</text>
<text x="692.7" y="537.5">Date:8/9/2012</text>
<text x="758.3" y="537.5">Sheet3</text>
<text x="783.7" y="537.5">of</text>
<text x="802" y="537.5">15</text>
</g>
<g font-size="6.4">
<text x="151.4" y="85.8">3</text>
<text x="188.1" y="85.8">1</text>
<text x="384.7" y="107.7">1</text>
<text x="501.6" y="107.7">15</text>
<text x="647.2" y="107.7">2</text>
<text x="398.8" y="111.3">SDA</text>
<text x="445.1" y="111.3">HP/LINE_OUTA</text>
<text x="384.7" y="115">2</text>
<text x="398.8" y="118.6">SCL</text>
<text x="445.4" y="118.6">HP/LINE_OUTB</text>
<text x="501.6" y="115">14</text>
<text x="384.7" y="122.3">3</text>
<text x="398.8" y="125.9">A0</text>
<text x="464.6" y="125.9">SPKR/HP</text>
<text x="501.6" y="122.3">31</text>
<text x="647.2" y="122.3">3</text>
<text x="209.7" y="129.5">3</text>
<text x="246.4" y="129.5">1</text>
<text x="647.2" y="129.5">1</text>
<text x="381.5" y="136.8">37</text>
<text x="647.2" y="136.8">4</text>
<text x="398.8" y="140.5">MCLK</text>
<text x="381.5" y="144.1">38</text>
<text x="398.8" y="147.8">SCLK</text>
<text x="449.9" y="147.8">SPKR_OUTA+</text>
<text x="501.6" y="144.1">4</text>
<text x="523.2" y="144.1">1</text>
<text x="381.5" y="151.4">39</text>
<text x="398.8" y="155">SDIN</text>
<text x="451.5" y="155">SPKR_OUTA-</text>
<text x="501.6" y="151.4">6</text>
<text x="523.2" y="151.4">2</text>
<text x="647.2" y="151.4">6</text>
<text x="381.5" y="158.7">40</text>
<text x="501.6" y="158.7">7</text>
<text x="647.2" y="158.7">5</text>
<text x="381.5" y="166">32</text>
<text x="398.8" y="162.3">LRCK</text>
<text x="450.2" y="162.3">SPKR_OUTB+</text>
<text x="501.6" y="166">9</text>
<text x="398.8" y="169.6">RESET</text>
<text x="451.8" y="169.6">SPKR_OUTB-</text>
<text x="501.6" y="173.3">8</text>
<text x="482.4" y="176.9">VP</text>
<text x="381.5" y="180.5">10</text>
<text x="398.8" y="184.2">-VHPFILT</text>
<text x="482.4" y="184.2">VP</text>
<text x="501.6" y="180.5">5</text>
<text x="381.5" y="187.8">11</text>
<text x="398.8" y="191.5">FLYN</text>
<text x="501.6" y="195.1">30</text>
<text x="471.8" y="198.8">AIN1B</text>
<text x="501.6" y="202.4">29</text>
<text x="381.5" y="209.7">12</text>
<text x="471.4" y="206">AIN1A</text>
<text x="501.6" y="209.7">26</text>
<text x="398.8" y="213.3">FLYP</text>
<text x="471.8" y="213.3">AIN2B</text>
<text x="471.4" y="220.6">AIN2A</text>
<text x="501.6" y="217">25</text>
<text x="471.8" y="227.9">AIN3B</text>
<text x="501.6" y="224.3">24</text>
<text x="381.5" y="231.5">13</text>
<text x="501.6" y="231.5">23</text>
<text x="381.5" y="238.8">16</text>
<text x="398.8" y="235.2">+VHP</text>
<text x="471.4" y="235.2">AIN3A</text>
<text x="501.6" y="238.8">22</text>
<text x="398.8" y="242.5">VA</text>
<text x="471.8" y="242.5">AIN4B</text>
<text x="381.5" y="246.1">34</text>
<text x="398.8" y="249.7">VD</text>
<text x="471.4" y="249.7">AIN4A</text>
<text x="501.6" y="246.1">21</text>
<text x="381.5" y="260.7">20</text>
<text x="501.6" y="260.7">19</text>
<text x="381.5" y="268">36</text>
<text x="398.8" y="264.3">TSTO</text>
<text x="481.4" y="264.3">VQ</text>
<text x="501.6" y="268">28</text>
<text x="381.5" y="275.2">33</text>
<text x="398.8" y="271.6">TSTO</text>
<text x="468.5" y="271.6">AFILTB</text>
<text x="501.6" y="275.2">27</text>
<text x="398.8" y="278.9">VL</text>
<text x="468.2" y="278.9">AFILTA</text>
<text x="381.5" y="282.5">35</text>
<text x="398.8" y="286.2">DGND</text>
<text x="473.9" y="286.2">FILT+</text>
<text x="501.6" y="282.5">18</text>
<text x="384.7" y="289.8">0</text>
<text x="398.8" y="293.5">GND/Thermal Pad</text>
<text x="472" y="293.5">AGND</text>
<text x="501.6" y="289.8">17</text>
<text x="107.9" y="391.8">2</text>
<text x="362.8" y="391.8">3</text>
<text x="107.9" y="399.1">1</text>
<text x="406.8" y="399.1">1</text>
<text x="362.8" y="406.4">4</text>
<text x="319.4" y="457.4">2</text>
</g>
<g font-size="6.3">
<text x="180.4" y="67" transform="rotate(-90 180.4 67)">2</text>
<text x="238.7" y="110.7" transform="rotate(-90 238.7 110.7)">2</text>
<text x="384.6" y="380.3" transform="rotate(-90 384.6 380.3)">5</text>
<text x="384.6" y="424.3" transform="rotate(-90 384.6 424.3)">2</text>
<text x="304.4" y="445.8" transform="rotate(-90 304.4 445.8)">1</text>
<text x="304.4" y="475.3" transform="rotate(-90 304.4 475.3)">3</text>
</g>
</svg>
